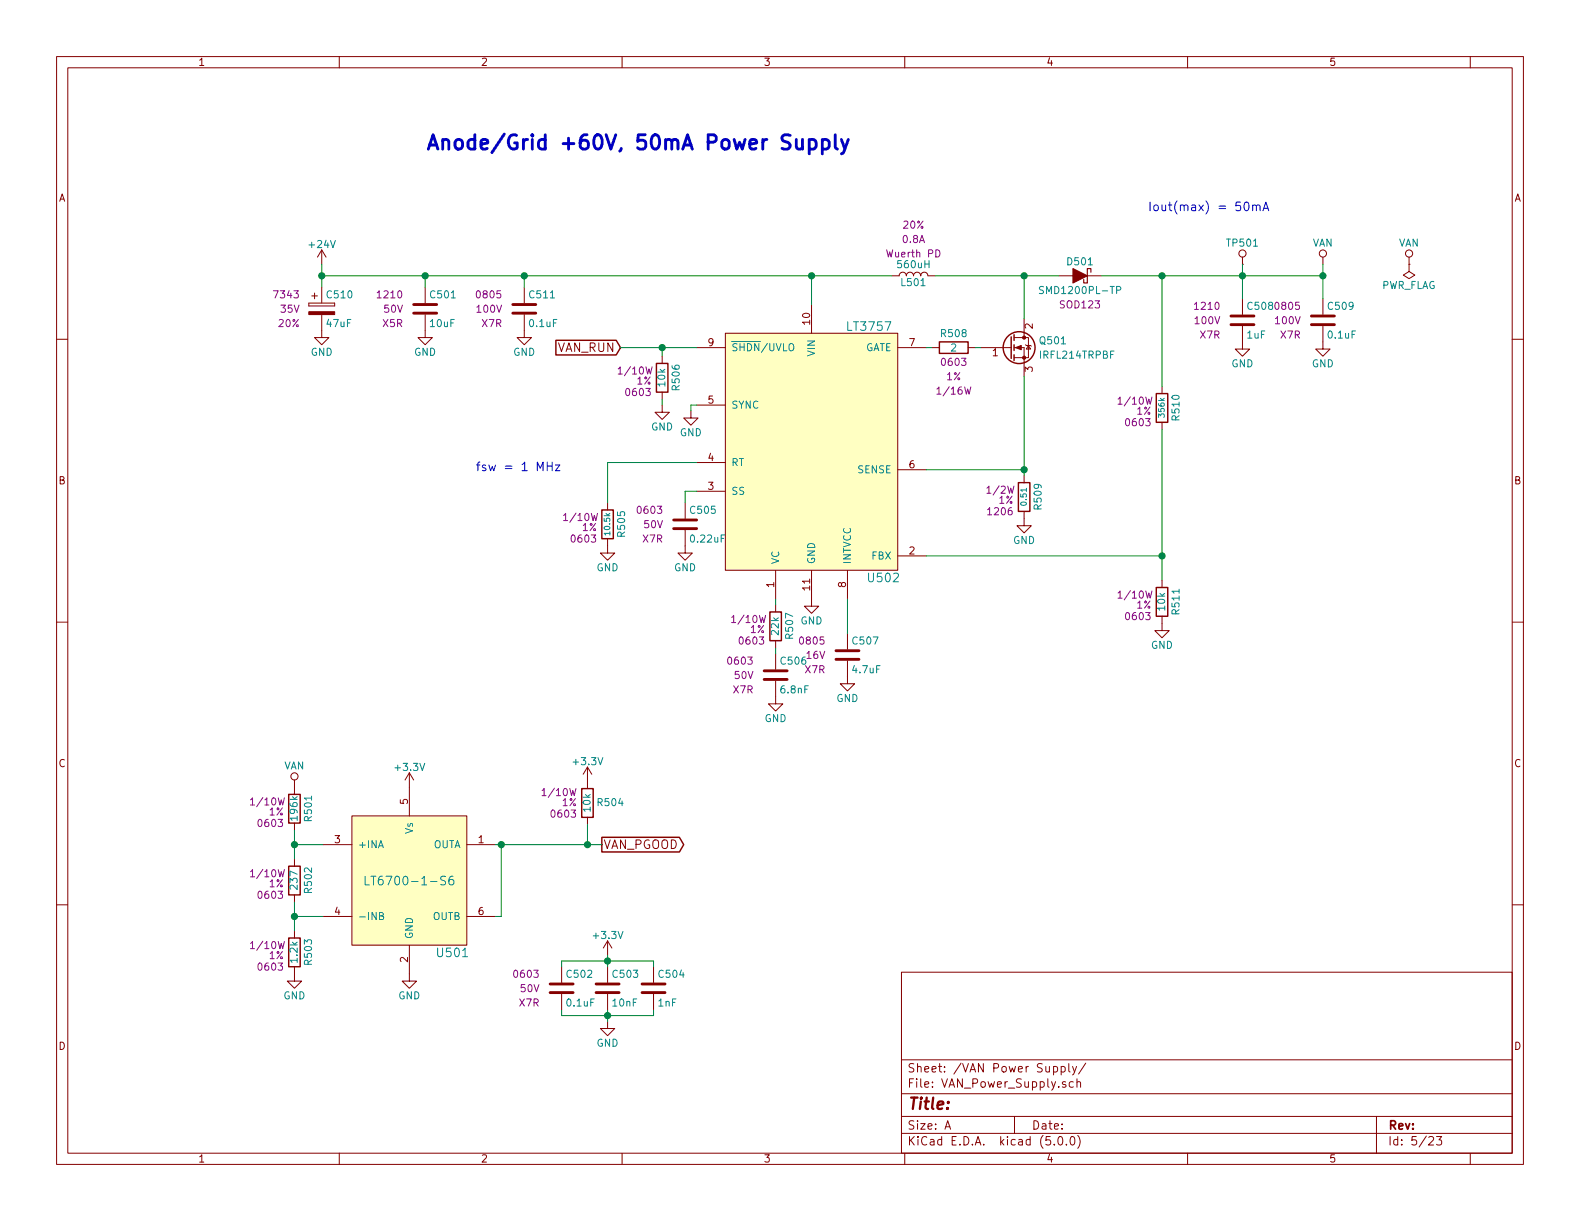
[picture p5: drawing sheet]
<svg xmlns="http://www.w3.org/2000/svg" width="279mm" height="216mm" viewBox="0 0 279 216" stroke-linecap="round" stroke-linejoin="round" font-family="sans-serif">
<g fill="none" stroke="#840000" stroke-width=".18">
<path d="M10 10h259.4v195.9h-259.4zM12 12h255.4v191.9h-255.4zM60 10v2M110 10v2M160 10v2M210 10v2M260 10v2M10 60h2M54.6 53.6v.5zM54.6 54.1h4.6zM54.6 53.6h4.6zM55.1 52.3h1"/>
<path d="M55.6 51.8v1M56.9 55.6v4.1h1.3l-1.3 1.3-1.3-1.3h1.3M56.9 44.2l-.8 1.3M56.9 44.2v2.5M56.9 50.8v2.8M56.9 44.2l.8 1.3M59.2 53.6v.5zM75.2 55.6v4.1h1.3l-1.3 1.3-1.3-1.3h1.3M75.2 50.8v2.8M92.7 55.6v4.1h1.3l-1.3 1.3-1.3-1.3h1.3M92.7 50.8v2.8M128.3 58.9h30.4v41.9h-30.4z"/>
<path d="M143.5 53.8v5.1M157.7 48.8h1.3a.63 .63 0 0 1 .6-.7 .63 .63 0 0 1 .7 .7 .63 .63 0 0 1 .6-.7 .63 .63 0 0 1 .6 .7 .63 .63 0 0 1 .7-.7 .63 .63 0 0 1 .6 .7 .63 .63 0 0 1 .6-.7 .63 .63 0 0 1 .7 .7h1.3M179.3 59.7h1.8M181.1 59.7h.8v3.5h-2.6M181.1 56.4v3.3M187.2 48.8h7.6M219.7 57.7v4h1.3l-1.3 1.3-1.3-1.3h1.3M219.7 46.7h.1M219.7 45.5v1.2M219.7 52.8v2.8M233.9 57.7v4h1.3l-1.3 1.3-1.2-1.3h1.2M233.9 45.5v1.2"/>
<path d="M233.9 52.8v2.8M249.2 46.7v1.3l1 .6-1 .7-1-.7 1-.6M249.2 46.7h.1M249.2 45.5v1.2M267.4 60h2M117.1 71.6v1.3h1.3l-1.3 1.3-1.3-1.3h1.3M117.1 63v1.3M117.1 69.3v1.3M122.2 72.6v1.3h1.2l-1.2 1.3-1.3-1.3h1.3M123.2 71.6h5.1M123.2 61.5h5.1M158.7 61.5h5.1"/>
<path d="M164.8 61.5h1.3M171.2 61.5h1.3M173.5 61.5h5.1M178.6 61.5h.2M179.3 61.5h1.8v5M181.4 61l.1 .1h.7l.2 .1M181.9 61.1l.3 .6h-.7zM205.5 68.3v1.3M205.5 74.7v1.2M107.4 95.3v2.5h1.3l-1.3 1.3-1.2-1.3h1.2M107.4 88.9v1.3M121.2 93.7v4.1h1.2l-1.2 1.3-1.3-1.3h1.3"/>
<path d="M121.2 88.9v2.8M123.2 86.9h5.1M123.2 81.8h5.1M158.7 98.3h5.1M158.7 83.1h5.1M181.1 90.4v2.6h1.3l-1.3 1.2-1.3-1.2h1.3M181.1 84.1v1.2M10 110h2M137.2 100.8v5.1M137.2 106.9v1.3M137.2 113.3v1.3M137.2 115.6v2.8"/>
<path d="M143.5 100.8v6.4h1.3l-1.3 1.3-1.3-1.3h1.3M149.9 116.8v4.1h1.2l-1.2 1.3-1.3-1.3h1.3M149.9 100.8v5.1M149.9 112v2.8M205.5 109v2.5h1.3l-1.3 1.3-1.3-1.3h1.3M205.5 102.6v1.3M267.4 110h2M52.1 137.9v2.6M72.4 136.7v7.6M72.4 136.7l-.8 1.2M72.4 136.7l.8 1.2M103.9 135.6v3.8"/>
<path d="M103.9 135.6l-.8 1.3M103.9 135.6l.7 1.3M137.2 120.4v4.1h1.2l-1.2 1.2-1.3-1.2h1.3M10 160h2M52.1 145.5v1.3M52.1 151.9v1.3M52.1 158.2v1.3M57.1 149.4h5.1M62.2 144.3h20.3v22.8h-20.3zM82.5 149.4h5.1M103.9 144.5v1.3M267.4 160h2"/>
<path d="M52.1 170.9v2.6h1.2l-1.2 1.3-1.3-1.3h1.3M52.1 164.6v1.3M57.1 162.1h5.1M72.4 167.1v6.4h1.3l-1.3 1.3-1.3-1.3h1.3M82.5 162.1h5.1M99.3 170.9v2.8M99.3 175.8v2.8M107.4 166.4v2.5M107.4 170.9v2.8M107.4 175.8v2.8M107.4 166.4l-.7 1.2M107.4 166.4l.8 1.2"/>
<path d="M115.6 170.9v2.8M115.6 175.8v2.8M159.4 171.9h108v32h-108zM107.4 180.6v1.3h1.3l-1.3 1.2-1.2-1.2h1.2M159.4 197.4h108M159.4 193.4h108M159.4 187.4h108M167.1 199.7l.5-1.5 .5 1.5M167.2 199.2h.8M179.4 197.4v3M186.3 188.6h.4l.3 .2-.1 .6-.2 .2-.4-.1M187.7 188.6h.4l.3 .2-.1 .6-.2 .2-.4-.1"/>
<path d="M187.7 188.6v1.5M188.4 191.3a.37 .37 0 0 0-.5 .2v.2l.5 .1 .1 .2-.2 .3-.4-.1M189 188.1v1.3l.2 .2M189.7 188.6l.3 1M189.8 191.3h-.4l-.3 .2 .1 .6 .2 .2 .4-.1M190.4 188.6l-.5 1.3-.2 .2M190.4 191.4l.1-.1a.37 .37 0 0 1 .6 .2v.8M190.4 190.8v1.5M192 188l-1.3 1.9M243.4 197.4v6.5M60 203.9v2M110 203.9v2"/>
<path d="M159.4 200.4h108M160 203.9v2M186.4 202.3v.2M187.2 201.1l.4-.1a.94 .94 0 0 1 0 1.5 .79 .79 0 0 1-.4-1.4zM188.6 202.3v.2M189.4 201.1l.3-.1a.94 .94 0 0 1 0 1.5 .82 .82 0 0 1-.3-1.4zM190.6 200.8a1.71 1.71 0 0 1 0 2.2M210 203.9v2M252.7 201.1l.2-.1h.3l.3 .4-.9 1.1h.9M254 201h.9l-.4 .5 .4 .2v.6l-.2 .2-.7-.2M260 203.9v2"/>
<circle cx="219.7" cy="44.8" r=".63"/>
<circle cx="233.9" cy="44.8" r=".63"/>
<circle cx="249.2" cy="44.8" r=".63"/>
<circle cx="52.1" cy="137.3" r=".63"/>
</g>
<g fill="#ffffc2" stroke="#ffffc2" stroke-width=".18">
<path d="M128.3 58.9h30.4v41.9h-30.4z"/>
<path d="M62.2 144.3h20.3v22.8h-20.3z"/>
</g>
<path d="M184.5 50.7l-.5-.1-.1 .2-.1 .2 .1 .2 .5 .2 .1 .3-.2 .2h-.5M197.5 51.3h.6l.1-.2-.1-.3-.2-.2h-.4v1.3M139.6 60.9l.2-.1a.45 .45 0 0 1 .6 .4v.4l-.2 .4h-.5a1.07 1.07 0 0 1-.1-1.1zM64.6 154.9v1.6h.7M80.1 154.9a.62 .62 0 0 0-.7 .7l.1 .7a.48 .48 0 0 0 .7 0l.1-.5-.2-.2-.4-.1-.3 .3M67.1 162l.6-.1 .1-.2-.1-.2-.6-.2v1.3h.5l.2-.1v-.3l-.3-.2" fill="none" stroke="#008484" stroke-width=".18"/>
<g fill="none" stroke="#840000" stroke-width=".25">
<path d="M178.8 59.6v3.8M179.3 59.2v1M98.3 60.2h10.7l.7 1.3-.7 1.3h-10.7zM116.1 64.3h2v5h-2zM166.1 60.5h5.1v2h-5.1zM179.3 61v1M179.3 62.7v1.1M204.5 69.6h2v5.1h-2zM106.4 90.2h2.1v5.1h-2.1zM180.1 85.3h2v5.1h-2zM136.1 108.2h2.1v5.1h-2.1zM204.5 103.9h2v5.1h-2z"/>
<path d="M102.9 139.4h2v5.1h-2zM51.1 153.2h2v5h-2zM51.1 140.5h2v5h-2zM106.4 148.1h13.7l.8 1.3-.8 1.2h-13.7zM51.1 165.9h2v5h-2z"/>
<circle cx="180.2" cy="61.5" r="2.82"/>
</g>
<g fill="#840000" stroke="#840000" stroke-width=".18">
<path d="M179.6 61.5l1-.4v.7z"/>
<path d="M54.6 55.1h4.6v.5h-4.6z"/>
<circle cx="181.1" cy="63.2" r=".28"/>
<circle cx="181.1" cy="59.7" r=".28"/>
</g>
<g fill="none" stroke="#840000" stroke-width=".51">
<path d="M73.2 55.4h4M73.2 53.8h4M90.7 55.4h4M90.7 53.8h4M217.7 57.4h4M217.7 55.9h4M231.9 57.4h4.1M231.9 55.9h4.1M119.1 93.5h4.1M119.1 91.9h4.1M135.1 118.6h4.1M147.8 116.6h4.1"/>
<path d="M147.8 115.1h4.1M135.1 120.1h4.1M97.3 175.5h4M97.3 174h4M105.4 175.5h4.1M105.4 174h4.1M113.5 175.5h4.1M113.5 174h4.1"/>
</g>
<path d="M165.5 44.2a.64 .64 0 0 1 .7 .6 .64 .64 0 0 1-.7 .6z" fill="none" stroke="#840084" stroke-width=".18"/>
<path d="M189.7 47.5l2.6 1.3-2.6 1.2z" fill="#840000" stroke="#840000" stroke-width=".2"/>
<path d="M192.9 48.1v-.6h-.6v2.5h-.7v-.6" fill="none" stroke="#840000" stroke-width=".2"/>
<path d="M220.1 35.9l.4-.2a.97 .97 0 0 1 0 1.6 .84 .84 0 0 1-.4-1.4zM221.5 36.4l.1-.1a.37 .37 0 0 1 .6 .1v.9M221.5 36.2v1.1M222.2 36.4l.2-.2 .4 .1v1M223.3 37.3l.6-1.6 .5 1.6M223.5 36.8h.7M96.8 81.7v1.5M96.8 82.4h.8M97.6 81.7v1.5M98.2 82.2h.8l-.8 1h.8" fill="none" stroke="#0000c2" stroke-width=".18"/>
<g fill="none" stroke="#008400" stroke-width=".18">
<path d="M56.9 48.8h100.8M56.9 46.7v4.1M75.2 48.8v2M92.7 48.8v2M143.5 48.8v5M165.4 48.8h21.8M181.1 48.8v7.6M194.8 48.8h39.1M205.5 48.8v19.5M219.7 46.7v6.1M233.9 46.7v6.1M109.7 61.5h13.5"/>
<path d="M117.1 61.5v1.5M117.1 70.6v1M123.2 71.6h-1v1M163.8 61.5h1M172.5 61.5h1M181.1 66.5v17.6M205.5 75.9v26.7M123.2 81.8h-15.8v7.1M123.2 86.9h-2v2M163.8 83.1h17.3M163.8 98.3h41.7M137.2 105.9v1"/>
<path d="M137.2 114.6v1M149.9 105.9v6.1M52.1 149.4h5M52.1 146.8v5.1M52.1 159.5v5.1M87.6 149.4h18.8M88.6 149.4v12.7h-1M103.9 145.8v3.6M52.1 162.1h5M99.3 170.9v-1h16.3v1M99.3 178.6v1h16.3v-1M107.4 168.9v2"/>
<path d="M107.4 178.6v2"/>
</g>
<g fill="#008400" stroke="#008400" stroke-width=".25">
<circle cx="181.1" cy="83.1" r=".51"/>
<circle cx="181.1" cy="48.8" r=".51"/>
<circle cx="205.5" cy="98.3" r=".51"/>
<circle cx="117.1" cy="61.5" r=".51"/>
<circle cx="143.5" cy="48.8" r=".51"/>
<circle cx="205.5" cy="48.8" r=".51"/>
<circle cx="219.7" cy="48.8" r=".51"/>
<circle cx="75.2" cy="48.8" r=".51"/>
<circle cx="233.9" cy="48.8" r=".51"/>
<circle cx="107.4" cy="169.9" r=".51"/>
<circle cx="107.4" cy="179.6" r=".51"/>
<circle cx="52.1" cy="162.1" r=".51"/>
<circle cx="52.1" cy="149.4" r=".51"/>
<circle cx="103.9" cy="149.4" r=".51"/>
<circle cx="88.6" cy="149.4" r=".51"/>
<circle cx="92.7" cy="48.8" r=".51"/>
<circle cx="56.9" cy="48.8" r=".51"/>
</g>
<path d="M140.8 24.7v1.3l.1 .2a.66 .66 0 0 0 1-.1M141.9 24.7v1.7M143.1 24.8l.7-.1 .3 .1 .2 .3v.8l-.2 .3-.3 .2-.7-.2M143.1 24.7v2.5M145.4 24.8l.7-.1 .5 .4v.8l-.2 .3-.3 .2-.7-.2M145.4 24.7v2.5M147.7 23.8v2.2l.1 .2 .3 .2M148.8 24.7l.6 1.7M150 24.7l-.9 2.3-.3 .2" fill="none" stroke="#0000c2" stroke-width=".51"/>
<text font-size="3.5" fill="#0000c2" x="75.2" y="26.5">Anode/Grid +60V, 50mA Power Supply</text>
<text font-size="2.8" fill="#840000" x="160.4" y="196.2">Title:</text>
<g font-size="2.1" fill="#0000c2">
<text x="202.9" y="37.3">Iout(max) = 50mA</text>
<text x="84.1" y="83.3">fsw = 1 MHz</text>
</g>
<g font-size="2.1" fill="#008484">
<text x="150" y="58.5">LT3757</text>
<text x="153.7" y="102.9">U502</text>
<text x="66.1" y="156.5">LT6700-1-S6</text>
<text x="77.5" y="169.2">U501</text>
</g>
<g font-size="2.1" fill="#840000">
<text x="98.6" y="62.2">VAN_RUN</text>
<text x="106.7" y="150.1">VAN_PGOOD</text>
<text x="160.4" y="189.6">Sheet: /VAN Power Supply/</text>
<text x="160.4" y="192.3">File: VAN_Power_Supply.sch</text>
<text x="160.4" y="202.5">KiCad E.D.A. kicad (5.0.0)</text>
<text x="160.4" y="199.7">Size: A</text>
<text x="182.4" y="199.7">Date:</text>
<text x="245.4" y="199.7">Rev:</text>
<text x="245.4" y="202.5">Id: 5/23</text>
</g>
<g font-size="1.8" fill="#840000">
<text x="35" y="11.6">1</text>
<text x="85" y="11.6">2</text>
<text x="135" y="11.6">3</text>
<text x="185" y="11.6">4</text>
<text x="235" y="11.6">5</text>
<text x="10.4" y="35.6">A</text>
<text x="267.8" y="35.6">A</text>
<text x="143.3" y="57.4" transform="rotate(-90 143.3 57.4)">10</text>
<text x="182.6" y="58.1" transform="rotate(-90 182.6 58.1)">2</text>
<text x="125.2" y="61.2">9</text>
<text x="160.8" y="61.2">7</text>
<text x="175.5" y="63">1</text>
<text x="182.6" y="65.8" transform="rotate(-90 182.6 65.8)">3</text>
<text x="125.2" y="71.4">5</text>
<text x="125.2" y="81.5">4</text>
<text x="160.8" y="82.8">6</text>
<text x="10.4" y="85.6">B</text>
<text x="125.2" y="86.6">3</text>
<text x="267.8" y="85.6">B</text>
<text x="160.8" y="98">2</text>
<text x="136.9" y="103.9" transform="rotate(-90 136.9 103.9)">1</text>
<text x="143.3" y="104.3" transform="rotate(-90 143.3 104.3)">11</text>
<text x="149.6" y="103.9" transform="rotate(-90 149.6 103.9)">8</text>
<text x="10.4" y="135.6">C</text>
<text x="267.8" y="135.6">C</text>
<text x="72.1" y="142.2" transform="rotate(-90 72.1 142.2)">5</text>
<text x="59.2" y="149.1">3</text>
<text x="84.6" y="149.1">1</text>
<text x="59.2" y="161.8">4</text>
<text x="84.6" y="161.8">6</text>
<text x="72.1" y="170.2" transform="rotate(-90 72.1 170.2)">2</text>
<text x="10.4" y="185.6">D</text>
<text x="267.8" y="185.6">D</text>
<text x="35" y="205.5">1</text>
<text x="85" y="205.5">2</text>
<text x="135" y="205.5">3</text>
<text x="185" y="205.5">4</text>
<text x="235" y="205.5">5</text>
</g>
<g font-size="1.8" fill="#840084">
<text x="159.8" y="40.4">20%</text>
<text x="157" y="45.5">Wuerth PD</text>
<text x="159.7" y="43">0.8A</text>
<text x="48.6" y="52.8">7343</text>
<text x="66.9" y="52.8">1210</text>
<text x="84.5" y="52.8">0805</text>
<text x="49.3" y="57.8">20%</text>
<text x="49.7" y="55.3">35V</text>
<text x="67.7" y="57.8">X5R</text>
<text x="68" y="55.3">50V</text>
<text x="84.4" y="55.3">100V</text>
<text x="85.3" y="57.8">X7R</text>
<text x="187.6" y="54.5">SOD123</text>
<text x="211.4" y="57.3">100V</text>
<text x="211.5" y="54.8">1210</text>
<text x="212.3" y="59.9">X7R</text>
<text x="225.6" y="57.3">100V</text>
<text x="225.7" y="54.8">0805</text>
<text x="226.5" y="59.9">X7R</text>
<text x="166.7" y="64.7">0603</text>
<text x="109.8" y="66.2">1/10W</text>
<text x="110.9" y="70">0603</text>
<text x="112.6" y="68">1%</text>
<text x="166.1" y="69.8">1/16W</text>
<text x="167.4" y="67.2">1%</text>
<text x="198.1" y="71.6">1/10W</text>
<text x="199.3" y="75.4">0603</text>
<text x="201" y="73.3">1%</text>
<text x="174.8" y="87.3">1/2W</text>
<text x="176.6" y="89.1">1%</text>
<text x="100.1" y="92.1">1/10W</text>
<text x="101.2" y="95.9">0603</text>
<text x="103" y="93.9">1%</text>
<text x="112.9" y="90.9">0603</text>
<text x="113.7" y="95.9">X7R</text>
<text x="113.9" y="93.4">50V</text>
<text x="174.9" y="91.1">1206</text>
<text x="198.1" y="105.8">1/10W</text>
<text x="201" y="107.6">1%</text>
<text x="129.8" y="110.2">1/10W</text>
<text x="130.9" y="114">0603</text>
<text x="132.7" y="111.9">1%</text>
<text x="141.6" y="114">0805</text>
<text x="199.3" y="109.7">0603</text>
<text x="128.9" y="117.5">0603</text>
<text x="142.4" y="119">X7R</text>
<text x="142.6" y="116.5">16V</text>
<text x="129.7" y="122.6">X7R</text>
<text x="129.9" y="120.1">50V</text>
<text x="44.7" y="142.4">1/10W</text>
<text x="96.3" y="140.8">1/10W</text>
<text x="99.4" y="142.5">1%</text>
<text x="45.8" y="146.2">0603</text>
<text x="47.6" y="144.2">1%</text>
<text x="97.7" y="144.6">0603</text>
<text x="44.7" y="155.1">1/10W</text>
<text x="45.8" y="158.9">0603</text>
<text x="47.6" y="156.9">1%</text>
<text x="44.7" y="167.8">1/10W</text>
<text x="45.8" y="171.6">0603</text>
<text x="47.6" y="169.6">1%</text>
<text x="91.1" y="172.9">0603</text>
<text x="91.9" y="178">X7R</text>
<text x="92.1" y="175.4">50V</text>
</g>
<g font-size="1.8" fill="#008484">
<text x="54.8" y="43.9">+24V</text>
<text x="158.9" y="47.4">560uH</text>
<text x="188.9" y="46.9">D501</text>
<text x="217.1" y="43.6">TP501</text>
<text x="232.1" y="43.6">VAN</text>
<text x="247.3" y="43.6">VAN</text>
<text x="57.9" y="52.8">C510</text>
<text x="76.2" y="52.8">C501</text>
<text x="93.8" y="52.8">C511</text>
<text x="159.5" y="50.6">L501</text>
<text x="184.5" y="52">SMD1200PL-TP</text>
<text x="244.2" y="51.1">PWR_FLAG</text>
<text x="57.9" y="57.8">47uF</text>
<text x="76.1" y="57.8">10uF</text>
<text x="93.7" y="57.8">0.1uF</text>
<text x="166.5" y="59.6">R508</text>
<text x="220.6" y="59.9">1uF</text>
<text x="220.8" y="54.8">C508</text>
<text x="234.9" y="59.9">0.1uF</text>
<text x="235" y="54.8">C509</text>
<text x="54.9" y="62.9">GND</text>
<text x="73.2" y="62.9">GND</text>
<text x="90.8" y="62.9">GND</text>
<text x="129.3" y="62.1">SHDN/UVLO</text>
<text x="144.1" y="62.9" transform="rotate(-90 144.1 62.9)">VIN</text>
<text x="152.8" y="62.1">GATE</text>
<text x="168.2" y="62.2">2</text>
<text x="184" y="60.9">Q501</text>
<text x="184.1" y="63.4">IRFL214TRPBF</text>
<text x="217.8" y="64.9">GND</text>
<text x="232" y="64.9">GND</text>
<text x="117.7" y="68.3" transform="rotate(-90 117.7 68.3)">10k</text>
<text x="120.2" y="68.9" transform="rotate(-90 120.2 68.9)">R506</text>
<text x="115.1" y="76.1">GND</text>
<text x="120.2" y="77.1">GND</text>
<text x="129.3" y="72.3">SYNC</text>
<text x="208.6" y="74.2" transform="rotate(-90 208.6 74.2)">R510</text>
<text x="129.3" y="82.4">RT</text>
<text x="151.7" y="83.7">SENSE</text>
<text x="129.3" y="87.5">SS</text>
<text x="184.2" y="90" transform="rotate(-90 184.2 90)">R509</text>
<text x="110.5" y="94.8" transform="rotate(-90 110.5 94.8)">R505</text>
<text x="122.2" y="90.9">C505</text>
<text x="122.3" y="95.9">0.22uF</text>
<text x="105.5" y="101">GND</text>
<text x="119.2" y="101">GND</text>
<text x="137.8" y="99.8" transform="rotate(-90 137.8 99.8)">VC</text>
<text x="144.1" y="99.8" transform="rotate(-90 144.1 99.8)">GND</text>
<text x="150.5" y="99.8" transform="rotate(-90 150.5 99.8)">INTVCC</text>
<text x="154.2" y="98.9">FBX</text>
<text x="179.1" y="96.2">GND</text>
<text x="206" y="107.9" transform="rotate(-90 206 107.9)">10k</text>
<text x="137.7" y="112.2" transform="rotate(-90 137.7 112.2)">22k</text>
<text x="140.3" y="112.8" transform="rotate(-90 140.3 112.8)">R507</text>
<text x="141.6" y="110.4">GND</text>
<text x="150.9" y="114">C507</text>
<text x="208.6" y="108.5" transform="rotate(-90 208.6 108.5)">R511</text>
<text x="138.2" y="117.5">C506</text>
<text x="150.9" y="119">4.7uF</text>
<text x="203.5" y="114.7">GND</text>
<text x="138.2" y="122.6">6.8nF</text>
<text x="147.9" y="124.1">GND</text>
<text x="135.2" y="127.7">GND</text>
<text x="50.2" y="136.1">VAN</text>
<text x="70.1" y="136.3">+3.3V</text>
<text x="101.5" y="135.3">+3.3V</text>
<text x="104.4" y="143.5" transform="rotate(-90 104.4 143.5)">10k</text>
<text x="105.8" y="142.5">R504</text>
<text x="52.6" y="144.9" transform="rotate(-90 52.6 144.9)">196k</text>
<text x="55.2" y="145.1" transform="rotate(-90 55.2 145.1)">R501</text>
<text x="63.2" y="150">+INA</text>
<text x="73" y="147.4" transform="rotate(-90 73 147.4)">Vs</text>
<text x="76.5" y="150">OUTA</text>
<text x="52.6" y="157.1" transform="rotate(-90 52.6 157.1)">237</text>
<text x="55.2" y="157.8" transform="rotate(-90 55.2 157.8)">R502</text>
<text x="63.2" y="162.7">-INB</text>
<text x="73" y="166.1" transform="rotate(-90 73 166.1)">GND</text>
<text x="76.5" y="162.7">OUTB</text>
<text x="105.1" y="166">+3.3V</text>
<text x="52.6" y="170.1" transform="rotate(-90 52.6 170.1)">1.2k</text>
<text x="55.2" y="170.5" transform="rotate(-90 55.2 170.5)">R503</text>
<text x="100.4" y="172.9">C502</text>
<text x="108.5" y="172.9">C503</text>
<text x="116.6" y="172.9">C504</text>
<text x="50.1" y="176.7">GND</text>
<text x="70.4" y="176.7">GND</text>
<text x="100.3" y="178">0.1uF</text>
<text x="108.4" y="178">10nF</text>
<text x="116.4" y="178">1nF</text>
<text x="105.5" y="185.1">GND</text>
</g>
<g font-size="1.4" fill="#008484">
<text x="205.9" y="73.7" transform="rotate(-90 205.9 73.7)">356k</text>
<text x="181.6" y="89.2" transform="rotate(-90 181.6 89.2)">0.51</text>
<text x="107.9" y="94.5" transform="rotate(-90 107.9 94.5)">10.5k</text>
</g>
</svg>
